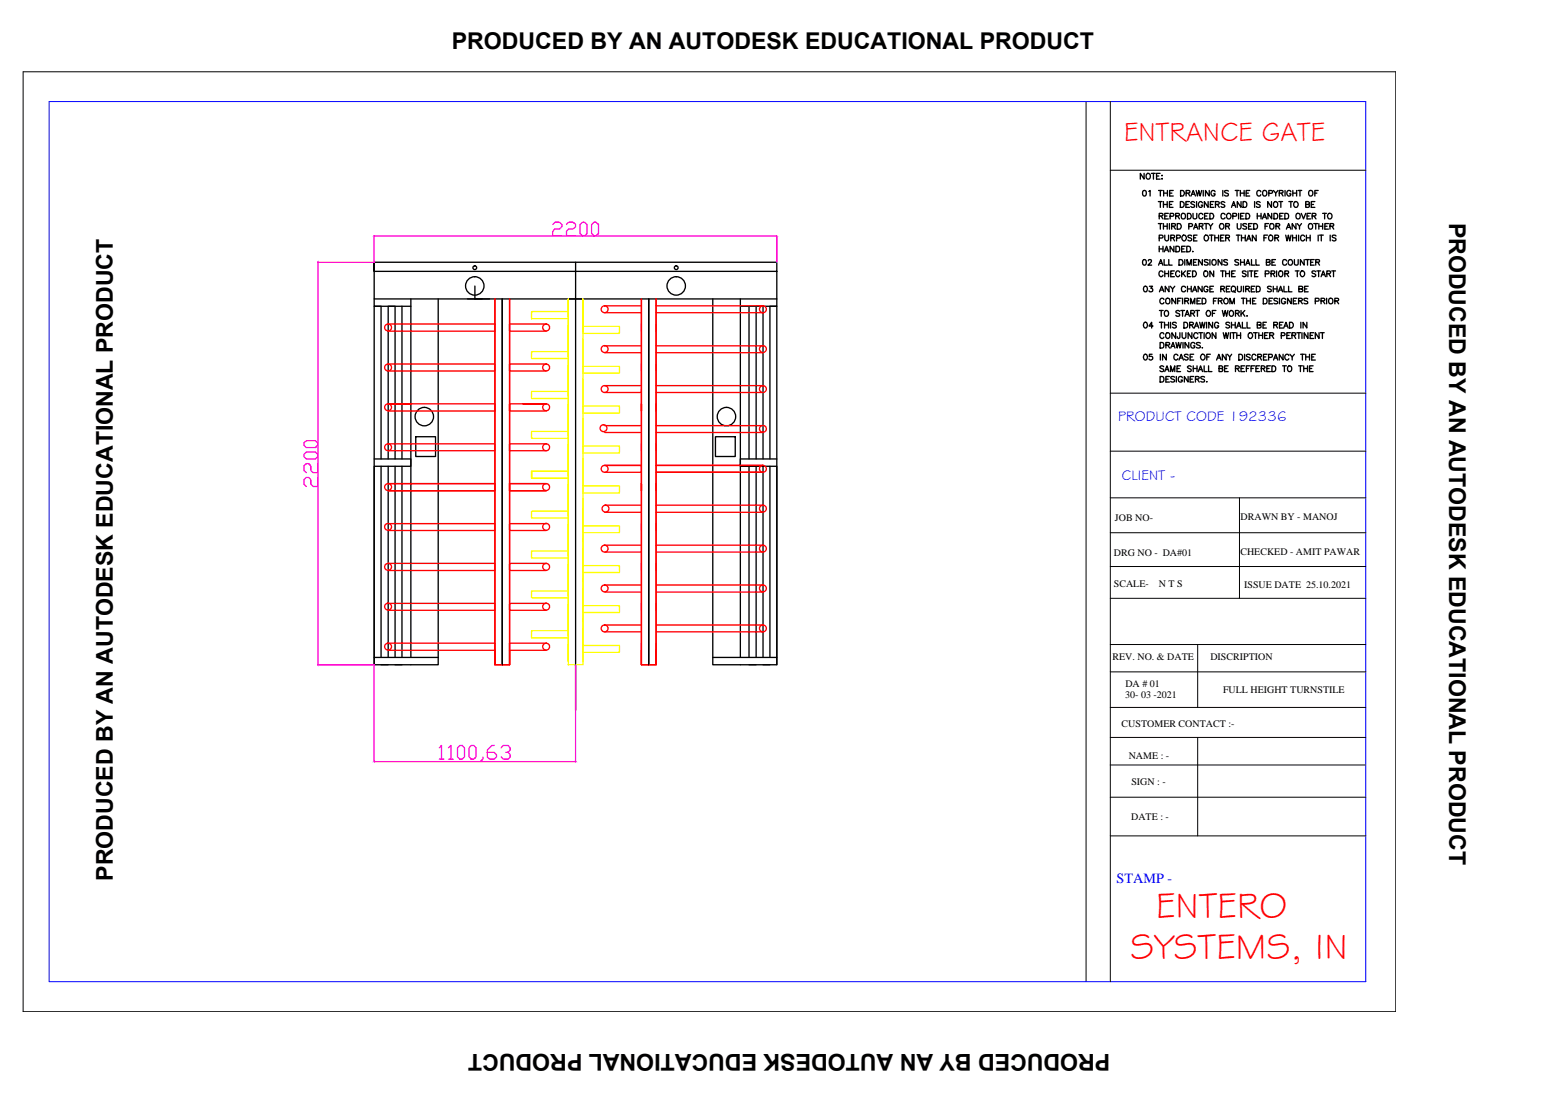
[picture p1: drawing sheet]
<svg xmlns="http://www.w3.org/2000/svg" width="297mm" height="210mm" viewBox="0 0 297 210" stroke-linecap="round" stroke-linejoin="round" font-family="sans-serif">
<!-- layer: 0 -->
<g fill="none" stroke="#000" stroke-width=".19">
<path d="M4.4 13.7h261.4v179h-261.4zM206.8 19.3v167.7M211.4 19.3v167.7M211.4 32.4h48.7M211.4 74.9h48.7M211.4 94.8h48.7M211.4 85.9h48.7M236 94.8v19.2M211.4 101.5h48.7M211.4 107.9h48.7M211.4 114h48.7M211.4 122.8h48.7"/>
<path d="M211.4 128h48.7M211.4 134.7h48.7M228 122.8v11.9M211.4 151.8h48.7M211.4 145.7h48.7M211.4 140.5h48.7M211.4 159.2h48.7M228 140.5v18.7"/>
</g>
<path d="M9.4 19.3h250.7v167.7h-250.7z" fill="none" stroke="#00f" stroke-width=".19"/>
<!-- layer: TEXT -->
<g fill="none" stroke="#000" stroke-width=".25">
<path d="M217.6 36.4l.2-.1a.54 .54 0 0 1 .5 .5 .54 .54 0 0 1-.5 .5l-.2-.2zM217.8 33v1.1l-.7-1.1v1.1M218.3 33.2a.45 .45 0 0 1 .6-.1 .45 .45 0 0 1 .1 .6 .4 .4 0 0 1-.4 .4 .4 .4 0 0 1-.4-.4zM218.7 36.4l.3-.1v1M219.2 33h.8M219.6 33v1.1M220.2 33.5h.4M220.6 38.4h.7M220.6 36.3h.7M220.9 33h-.7v1.1h.7M220.9 36.3v1M220.9 38.4v1.1"/>
<path d="M221.2 33.4h.1zM221.2 34.1h.1zM221.5 38.4v1.1M221.5 38.9h.8M221.6 36.3v1M221.6 36.8h.7M222.3 38.4v1.1M222.3 36.3v1M222.7 38.9h.4M222.7 36.8h.4M223.4 38.4h-.7v1.1h.7M223.4 36.3h-.7v1h.7"/>
<path d="M224.7 38.4h.4a.58 .58 0 0 1 .4 .7 .58 .58 0 0 1-.8 .4zM224.8 36.3h.3a.55 .55 0 0 1 .4 .5 .55 .55 0 0 1-.4 .5h-.3zM225.8 38.9h.4M225.8 36.8l.7-.1v-.3l-.7-.1v1M226.2 36.8l.4 .5M226.5 38.4h-.7v1.1h.7M226.8 37.3l.4-1 .4 1M226.9 37h.6M227.5 38.6l-.3-.2-.5 .2 .2 .2 .5 .3v.4h-.4l-.3-.2M227.8 36.3l.2 1 .3-1 .2 1 .3-1M227.8 38.4v1.1M229 38.7a.51 .51 0 0 0-.9 0 .51 .51 0 0 0 .4 .8h.3l.2-.3v-.1h-.3"/>
<path d="M229.1 36.3v1M230 38.4v1.1l-.7-1.1v1.1M230.3 36.3v1l-.8-1v1M230.5 38.9h.4M231.1 38.4h-.6v1.1h.6M231.4 36.5a.39 .39 0 0 0-.5-.2 .39 .39 0 0 0-.3 .4v.2a.38 .38 0 0 0 .4 .4 .38 .38 0 0 0 .4-.4h-.3M231.4 38.9h.7v-.4l-.7-.1v1.1M231.8 38.9l.4 .6M232.8 36.3v1M233.2 38.6l-.3-.2-.4 .2 .1 .2 .6 .4a.4 .4 0 0 1-.3 .3 .4 .4 0 0 1-.4-.2M233.9 36.4l-.3-.1-.4 .1 .1 .3 .5 .2v.4h-.4l-.2-.1M234.5 39.5l.4-1.1 .4 1.1"/>
<path d="M234.7 39.1h.5M235.2 36.3h.7M235.5 36.3v1M236.2 36.8h.7M236.2 36.3v1M236.3 38.4v1.1l-.7-1.1v1.1M236.7 38.4h.4a.61 .61 0 0 1 .3 .5 .61 .61 0 0 1-.3 .6h-.4zM236.9 36.3v1M237.3 36.8h.4M238 36.3h-.7v1h.7M238.9 38.4v1.1M239.9 38.6l-.2-.2-.5 .2 .1 .2 .6 .3v.4h-.4l-.3-.2"/>
<path d="M240.1 36.5a.39 .39 0 0 0-.5-.2 .39 .39 0 0 0-.3 .4v.2a.39 .39 0 0 0 .3 .4 .39 .39 0 0 0 .5-.2M240.5 36.4a.45 .45 0 0 1 .6 0 .45 .45 0 0 1 .1 .5 .4 .4 0 0 1-.4 .5 .4 .4 0 0 1-.4-.5zM241.6 36.8h.6l.1-.4-.3-.1h-.4v1M242.1 38.4v1.1l-.7-1.1v1.1M242.5 36.3l.4 .5v.5M242.6 38.6a.45 .45 0 0 1 .5-.1 .45 .45 0 0 1 .2 .6 .4 .4 0 0 1-.4 .4 .4 .4 0 0 1-.4-.4zM243.3 36.3l-.4 .5M243.5 38.4h.7M243.6 36.8l.6-.1 .1-.3-.7-.1v1M243.9 38.4v1.1M244 36.8l.3 .5M244.7 36.3v1"/>
<path d="M245.4 38.4h.7M245.8 36.5a.39 .39 0 0 0-.4-.2 .39 .39 0 0 0-.4 .4v.2a.38 .38 0 0 0 .4 .4 .38 .38 0 0 0 .4-.4h-.3M245.8 38.4v1.1M246.2 36.8h.7M246.2 36.3v1M246.4 38.7a.51 .51 0 0 1 .8 0 .51 .51 0 0 1-.4 .8h-.3l-.1-.3zM246.9 36.3v1M247.1 36.3h.8M247.5 36.3v1M248.6 38.9h.5l.2-.2-.2-.3h-.5v1.1h.6l.1-.4-.2-.2M249.3 36.4a.45 .45 0 0 1 .5 0 .45 .45 0 0 1 .2 .5 .4 .4 0 0 1-.4 .5 .4 .4 0 0 1-.4-.5zM249.7 38.9h.4"/>
<path d="M250.4 38.4h-.7v1.1h.7M250.4 36.8h.3M251 36.3h-.6v1M217.7 49.5a.52 .52 0 0 1 .6 .4 .52 .52 0 0 1-.3 .6l-.4-.2v-.4zM217.9 54.6l.2-.1a.54 .54 0 0 1 .4 .6 .54 .54 0 0 1-.4 .5l-.2-.1-.2-.4zM218.7 49.7a.3 .3 0 0 1 .4-.2 .3 .3 0 0 1 0 .5l-.5 .5h.7M218.9 54.5h.6l-.4 .4a.37 .37 0 0 1 .4 .3 .37 .37 0 0 1-.3 .4 .37 .37 0 0 1-.4-.2M220.6 42.6h.7M220.6 50.5l.4-1.1 .4 1.1M220.7 45.3h.7v-.4l-.7-.1v1.1M220.7 41.1h.6l.1-.4-.7-.1v1.1M220.7 46.9v1.1"/>
<path d="M220.7 47.4h.7M220.8 55.6l.4-1.1 .4 1.1M220.8 50.2h.5M220.8 59.1h.7M220.9 42.6v1M220.9 55.2h.5M221.1 41.1l.3 .6M221.1 59.1v1.1M221.4 51.9a.39 .39 0 0 0-.4-.3 .39 .39 0 0 0-.3 .4 .45 .45 0 0 0 .1 .6 .45 .45 0 0 0 .6-.1v-.1M221.4 46.9v1.1M221.5 42.6v1M221.5 43.1h.8"/>
<path d="M221.6 57.1a.39 .39 0 0 0-.4-.3 .39 .39 0 0 0-.3 .4 .45 .45 0 0 0 .1 .6 .45 .45 0 0 0 .6-.1v-.1M221.7 49.4v1.1h.6M221.7 48l.4-1.1 .4 1.1M221.8 44.8v.8l.3 .3 .4-.2v-.9M221.8 59.3a.45 .45 0 0 1 .6 0 .45 .45 0 0 1 .1 .5 .4 .4 0 0 1-.4 .5 .4 .4 0 0 1-.4-.5zM221.8 51.6v1.1M221.8 52.1h.7M221.8 41.1h.4M221.9 47.6h.5M222 56.9a.46 .46 0 0 1 .6 0 .46 .46 0 0 1 .2 .6 .4 .4 0 0 1-.4 .4 .4 .4 0 0 1-.4-.4zM222.3 42.6v1M222.5 40.6h-.7v1.1h.7"/>
<path d="M222.5 51.6v1.1M222.5 49.4v1.1h.7M222.6 54.5v1.1l-.7-1.1v1.1M222.7 42.6v1M222.8 41.2l.6-.1 .1-.2-.2-.3h-.5v1.1M222.8 54.5l.5 .5v.6M222.9 45.3h.7v-.4l-.7-.1v1.1M222.9 52.1h.5M223.1 43.1h.6l.1-.4-.7-.1v1M223.3 45.3l.3 .6M223.4 43.1l.4 .5M223.5 46.9v1.1l-.7-1.1v1.1"/>
<path d="M223.6 51.6h-.7v1.1h.7M223.7 54.5l-.4 .5M223.9 56.8v1.1l-.8-1.1v1.1M223.9 41.1h.6v-.4l-.6-.1v1.1M223.9 46.9h.4a.58 .58 0 0 1 .3 .5 .58 .58 0 0 1-.3 .6h-.4zM224 45.3h.7v-.4l-.7-.1v1.1M224.2 42.6h.3a.55 .55 0 0 1 .4 .5 .55 .55 0 0 1-.4 .5h-.3zM224.2 57.3h.5M224.2 41.1l.4 .6M224.5 49.4h.4a.55 .55 0 0 1 .4 .6 .55 .55 0 0 1-.4 .5h-.4zM224.6 51.9a.39 .39 0 0 0-.4-.3 .39 .39 0 0 0-.3 .4 .45 .45 0 0 0 .1 .6 .45 .45 0 0 0 .6-.1v-.1M224.6 59.3l-.2-.2-.5 .2 .1 .3 .6 .2-.1 .4h-.3l-.3-.1"/>
<path d="M224.8 59.1h.8M224.9 56.8h-.7v1.1M225 40.8a.45 .45 0 0 1 .6-.1 .45 .45 0 0 1 .1 .6 .4 .4 0 0 1-.4 .4 .4 .4 0 0 1-.4-.4zM225 51.6v1.1M225 47.4h.4M225.2 56.8v1.1M225.2 59.1v1.1M225.3 44.8a.51 .51 0 0 1 .6 .5 .51 .51 0 0 1-.6 .5l-.3-.3zM225.3 52.1l.4 .6M225.6 57.3h.6l.1-.4-.7-.1v1.1M225.6 49.4v1.1M225.7 46.9h-.7v1.1h.7"/>
<path d="M225.7 54.8a.39 .39 0 0 0-.4-.3 .39 .39 0 0 0-.3 .4 .46 .46 0 0 0 .1 .6 .46 .46 0 0 0 .6 0v-.2M225.7 51.6l-.7 .7M225.8 59.9h.5M226 46.9h.4a.58 .58 0 0 1 .3 .5 .58 .58 0 0 1-.3 .6h-.4zM226 57.3l.3 .6M226 50.5v-1.1l.4 1.1 .4-1.1v1.1M226.1 40.6a.58 .58 0 0 1 .7 .3 .58 .58 0 0 1-.2 .8h-.5zM226.1 54.5v1.1M226.1 55h.7M226.1 52.1h.4M226.4 43.1h.5l.2-.3-.3-.2h-.4v1M226.7 57.9v-1.1l.4 1.1 .4-1.1v1.1"/>
<path d="M226.7 51.6h-.6v1.1h.6M226.7 59.7l.7-.1v-.3l-.7-.2v1.1M226.8 54.5v1.1M226.9 45l-.2-.2h-.4v.4l.5 .2 .1 .3-.2 .2-.5-.2M227.1 55.6l.4-1.1 .4 1.1M227.1 51.6a.57 .57 0 0 1 .7 .6 .57 .57 0 0 1-.7 .5zM227.1 47.9h.1M227.1 59.7l.4 .5M227.2 40.6v1l.3 .1 .3-.1 .1-1M227.2 55.2h.6M227.2 50h.5M227.3 43.6l.4-1 .4 1"/>
<path d="M227.3 45.3h.4M227.4 43.3h.5M227.7 59.1h.7M227.9 49.4h-.7v1.1h.7M227.9 44.8h-.6v1.1h.6M227.9 57.3h.4M228 59.1v1.1M228.3 43.1h.7v-.4l-.7-.1v1M228.6 56.8h-.7v1.1h.7M228.7 43.1l.4 .5M228.9 56.8h.4a.58 .58 0 0 1 .3 .5 .58 .58 0 0 1-.3 .6h-.4zM228.9 54.5v1.1l-.8-1.1v1.1"/>
<path d="M228.9 49.4v1.1l-.7-1.1v1.1M229 40.9a.39 .39 0 0 0-.4-.3 .39 .39 0 0 0-.3 .4 .46 .46 0 0 0 .1 .6 .46 .46 0 0 0 .6 0v-.2M229.3 42.6h.7M229.4 51.6a.54 .54 0 0 1 .6 .5 .54 .54 0 0 1-.5 .6 .7 .7 0 0 1-.1-1.1zM229.4 45a.48 .48 0 0 1 .6 0 .48 .48 0 0 1 0 .7 .48 .48 0 0 1-.6 0zM229.4 41.1h.4M229.7 42.6v1M229.8 59.3a.51 .51 0 0 1 .7 .2 .51 .51 0 0 1-.2 .7 .53 .53 0 0 1-.6-.2 .53 .53 0 0 1 .1-.7zM230 54.8a.39 .39 0 0 0-.4-.3 .39 .39 0 0 0-.4 .4 .46 .46 0 0 0 .2 .6 .46 .46 0 0 0 .6 0v-.3h-.3M230 49.6l-.2-.2-.5 .2 .1 .3 .6 .3v.2l-.2 .1-.5-.1M230 40.6h-.6v1.1h.6M230.1 42.6l.4 .5v.5"/>
<path d="M230.3 44.8h.7M230.4 40.6a.58 .58 0 0 1 .6 .3 .58 .58 0 0 1-.1 .8h-.5zM230.4 55h.4M230.4 49.4v1.1M230.7 44.8v1.1M230.8 49.6a.46 .46 0 0 1 .6-.1 .46 .46 0 0 1 .2 .6 .4 .4 0 0 1-.4 .4 .4 .4 0 0 1-.4-.4zM230.8 59.7h.5M230.9 42.6l-.4 .5M231.1 54.5h-.7v1.1h.7M231.1 57.3h.4M231.1 51.6v1.1l-.7-1.1v1.1M231.3 45.3h.7"/>
<path d="M231.3 44.8v1.1M231.5 59.1h-.7v1.1M231.7 56.8h-.6v1.1M232 57.3h.6l.1-.4-.7-.1v1.1M232 44.8v1.1M232.4 57.3l.3 .6M232.4 42.6h.1a.52 .52 0 0 1 .6 .6 .52 .52 0 0 1-.7 .4l-.2-.3zM232.4 51.6h.7M232.4 45.3h.4M232.5 55h.5l.2-.3-.3-.2h-.4v1.1M232.7 49.4v1.1l-.8-1.1v1.1M232.7 59.1l.3 1.1 .3-1.1 .3 1.1 .2-1.1"/>
<path d="M232.8 55l.4 .6M232.8 51.6v1.1M233.1 44.8h-.7v1.1h.7M233.1 56.9a.46 .46 0 0 1 .6 0 .46 .46 0 0 1 .1 .6 .45 .45 0 0 1-.5 .4 .45 .45 0 0 1-.3-.7zM233.3 40.9a.39 .39 0 0 0-.5-.3 .39 .39 0 0 0-.3 .4 .46 .46 0 0 0 .1 .6 .46 .46 0 0 0 .6 0l.1-.2M233.4 43.1h.6l.1-.4-.7-.1v1M233.4 45.3h.6l.1-.4-.7-.1v1.1M233.4 52.1h.7M233.4 51.6v1.1M233.5 55h.4M233.7 40.8a.48 .48 0 0 1 .7 .4 .48 .48 0 0 1-.7 .4l-.1-.3zM233.7 49.6l-.2-.2-.5 .2 .1 .3 .5 .1 .1 .2v.2l-.2 .1-.5-.1"/>
<path d="M233.8 43.1l.3 .5M233.8 45.3l.3 .6M234.1 51.6v1.1M234.1 59.3a.45 .45 0 0 1 .6 0 .45 .45 0 0 1 .2 .5 .4 .4 0 0 1-.4 .5 .4 .4 0 0 1-.4-.5zM234.2 57.9v-1.1l.4 1.1 .4-1.1v1.1M234.2 54.5h-.7v1.1h.7M234.5 54.7a.5 .5 0 0 1 .8 .4 .5 .5 0 0 1-.8 .4zM234.5 52.1h.5M234.7 41.2l.7-.1v-.4l-.7-.1v1.1M234.9 55.4l.3 .3M235.2 51.6h-.7v1.1h.7M235.2 59.7l.7-.1v-.3l-.7-.2v1.1"/>
<path d="M235.4 44.8h.7M235.6 42.6v.9l.3 .1h.2l.2-.3v-.7M235.6 59.7l.4 .5M235.6 54.5l.1 1 .2 .1 .4-.1v-1M235.8 44.8v1.1M235.8 49.6l-.2-.2-.5 .2 .1 .3 .6 .1v.2v.2l-.2 .1-.5-.1M235.8 40.6v1.1M236.2 49.4v1.1M236.2 50h.7M236.2 41.1h.4M236.3 59.1v1.1M236.4 56.8h.7"/>
<path d="M236.4 45.3h.7M236.4 44.8v1.1M236.6 59.6l.4 .6M236.7 56.8v1.1M236.8 54.5v1.1M236.9 40.6h-.7v1.1h.7M236.9 49.4v1.1M237 59.1l-.7 .8M237.1 44.8v1.1M237.2 55h.6l.1-.3-.2-.2h-.5v1.1M237.2 50.5l.4-1.1 .4 1.1M237.2 40.6a.58 .58 0 0 1 .7 .3 .58 .58 0 0 1-.2 .8h-.5z"/>
<path d="M237.3 51.8l-.3-.2h-.4v.4l.6 .3 .1 .2-.3 .2-.4-.2M237.4 42.7l-.3-.1-.5 .1 .1 .2 .6 .3 .1 .1v.2l-.3 .1-.5-.1M237.4 45.9l.4-1.1 .4 1.1M237.4 57.3h.7M237.4 56.8v1.1M237.4 50.2h.5M237.5 55l.4 .6M237.5 45.5h.5M237.6 51.6v1.1M237.7 43.1h.4M237.9 51.6h.7M238.1 56.8v1.1"/>
<path d="M238.3 55h.4M238.3 51.6v1.1M238.3 49.4v1.1h.6M238.4 42.6h-.7v1h.7M238.5 57.3h.4M238.7 42.6h.4a.55 .55 0 0 1 .4 .5 .55 .55 0 0 1-.4 .5h-.4zM238.9 52.1h.4M238.9 54.5h-.6v1.1h.6M239.1 56.8h-.6v1.1h.6M239.1 49.4v1.1h.7M239.2 44.8v1.1l-.7-1.1v1.1M239.2 54.5h.4a.57 .57 0 0 1 .4 .6 .57 .57 0 0 1-.4 .5h-.4z"/>
<path d="M239.4 41.1h.7M239.4 40.6v1.1M239.5 51.6h-.6v1.1h.6M240.1 40.6v1.1M240.4 41.7l.4-1.1 .4 1.1M240.5 41.4h.5M240.5 56.8h.4a.58 .58 0 0 1 .4 .5 .58 .58 0 0 1-.4 .6h-.4zM240.7 45.3h.4M240.9 43.1h.4M240.9 52.2l.7-.1v-.4l-.7-.1v1.1M241.1 50l.6-.1 .2-.2-.3-.3h-.5v1.1l.7-.1 .1-.2-.3-.2M241.3 44.8h-.6v1.1"/>
<path d="M241.6 42.6h-.7v1M241.6 45l.2-.2a.53 .53 0 0 1 .6 .5 .53 .53 0 0 1-.5 .6l-.3-.4zM241.6 57.3h.5M241.9 42.7l.2-.1a.51 .51 0 0 1 .5 .5 .51 .51 0 0 1-.6 .5l-.2-.3zM242 52.1l.7-.1v-.3l-.7-.1v1.1M242.1 54.7l-.3-.2-.5 .2 .1 .2 .6 .2 .1 .2v.2l-.3 .1-.5-.1M242.1 40.6v1.1l-.7-1.1v1.1M242.2 50h.4M242.3 56.8h-.7v1.1h.7M242.4 52.1l.3 .6M242.4 55h.8M242.4 54.5v1.1"/>
<path d="M242.6 40.6h.4a.57 .57 0 0 1 .3 .6 .57 .57 0 0 1-.3 .5h-.4zM242.7 45.3l.7-.1v-.3l-.7-.1v1.1M242.9 49.4h-.7v1.1h.7M243 43.1h.5l.1-.4-.6-.1v1M243.1 51.6v1.1M243.1 45.3l.4 .6M243.2 54.5v1.1M243.3 56.9l-.3-.1-.4 .1 .1 .3 .6 .4v.1l-.3 .2-.4-.2M243.3 43.1l.4 .5M243.4 55.6l.4-1.1 .4 1.1M243.5 51.8l.2-.2a.55 .55 0 0 1 .6 .4 .55 .55 0 0 1-.3 .7 .58 .58 0 0 1-.5-.9zM243.6 55.2h.5"/>
<path d="M243.6 56.8v1.1M243.7 41.1h.4M244.3 40.6h-.6v1.1h.6M244.5 54.5v1.1h.6M244.6 52.1h.7v-.4l-.7-.1v1.1M244.6 40.6a.59 .59 0 0 1 .7 .3 .59 .59 0 0 1 0 .7l-.7 .1zM244.8 57.1a.39 .39 0 0 0-.5-.3 .39 .39 0 0 0-.3 .4 .45 .45 0 0 0 .2 .6 .45 .45 0 0 0 .5-.1l.1-.2h-.3M244.8 44.8l.3 1.1 .2-1.1 .3 1.1 .2-1.1M244.9 43.6l.5-1 .4 1M245 49.7a.39 .39 0 0 0-.5-.3 .39 .39 0 0 0-.3 .5v.2a.39 .39 0 0 0 .3 .4 .39 .39 0 0 0 .5-.3M245 52.1l.4 .6M245.1 43.3h.5"/>
<path d="M245.4 54.5v1.1h.6M245.4 49.6a.47 .47 0 0 1 .7 .1 .47 .47 0 0 1-.1 .6 .47 .47 0 0 1-.7-.1zM245.9 56.8v1.1l-.7-1.1v1.1M246.1 45.3h.7M246.1 44.8v1.1M246.3 57.3h.4M246.5 49.4v1l.3 .1 .3-.1 .1-1M246.6 51.6h.8M246.8 42.6v1l-.8-1v1M246.8 40.8a.45 .45 0 0 1 .6-.1 .45 .45 0 0 1 .2 .6 .4 .4 0 0 1-.4 .4 .4 .4 0 0 1-.4-.4zM246.8 44.8v1.1M246.9 56.8h-.6v1.1h.6"/>
<path d="M247 42.6l.4 .5v.5M247 51.6v1.1M247.3 57.3h.6l.1-.3-.3-.2h-.4v1.1M247.3 44.8v1.1M247.3 55h.6l.2-.3-.3-.2h-.5v1.1l.7-.1 .1-.3-.3-.2M247.6 57.3l.4 .6M247.8 51.6a.51 .51 0 0 1 .6 .5 .51 .51 0 0 1-.6 .5l-.2-.3zM247.8 40.6l.4 1.1 .4-1.1M247.8 42.6l-.4 .5M248.3 49.4v1.1l-.7-1.1v1.1M248.4 45a.39 .39 0 0 0-.4-.2 .39 .39 0 0 0-.3 .4v.3a.39 .39 0 0 0 .3 .4 .39 .39 0 0 0 .4-.3M248.4 55h.4"/>
<path d="M248.6 49.4h.7M248.8 45.3h.7M248.8 44.8v1.1M248.9 41.1h.4M249 49.4v1.1M249 56.9l-.2-.1-.5 .1 .1 .3 .5 .2 .1 .2v.1l-.2 .2-.5-.2M249.1 54.5h-.7v1.1h.7M249.2 42.7l.2-.1a.51 .51 0 0 1 .6 .5 .51 .51 0 0 1-.7 .5l-.2-.3zM249.5 44.8v1.1M249.6 40.6h-.7v1.1h.7M249.6 50h.4M249.9 41.1h.6v-.4l-.6-.1v1.1"/>
<path d="M250.1 42.6h.8M250.2 41.1l.4 .6M250.2 49.4h-.6v1.1h.6M250.4 57.4l.7-.1v-.4l-.7-.1v1.1M250.5 50l.7-.1v-.4l-.7-.1v1.1M250.5 51.8l-.2-.2h-.4v.4l.6 .3v.2l-.2 .2-.5-.2M250.5 42.6v1M250.7 51.6h.8M250.9 50l.3 .5M251 44.8v1.1M251.1 51.6v1.1M251.1 42.6v1"/>
<path d="M251.1 43.1h.7M251.2 44.8h.8M251.5 57.3h.6l.2-.3-.3-.2h-.5v1.1M251.5 52.7l.5-1.1 .4 1.1M251.6 44.8v1.1M251.7 52.3h.5M251.8 42.6v1M251.8 40.6h.8M251.9 57.3l.4 .6M252.2 40.6v1.1M252.3 43.1h.4M252.6 56.8v1.1"/>
<path d="M252.6 52.1h.6l.2-.3-.3-.2h-.5v1.1M252.9 40.8a.48 .48 0 0 1 .7 .4 .48 .48 0 0 1-.7 .4l-.1-.3zM252.9 42.6h-.6v1h.6M253 52.1l.4 .6M253.1 56.9a.46 .46 0 0 1 .6 0 .46 .46 0 0 1 .1 .6 .4 .4 0 0 1-.4 .4 .4 .4 0 0 1-.4-.4zM253.2 43.1h.7v-.4l-.7-.1v1M253.3 44.8v1.1M253.6 51.6h.7M253.6 43.1l.4 .5M253.9 51.6v1.1M254.2 57.3l.6-.1v-.3l-.6-.1v1.1M254.4 45l-.3-.2h-.4v.4l.6 .2 .1 .3-.3 .2-.4-.2"/>
<path d="M254.5 57.3l.4 .6M217.9 67.5a.54 .54 0 0 1 .6 .4 .54 .54 0 0 1-.4 .7l-.2-.1-.2-.4zM217.9 61.4a.54 .54 0 0 1 .6 .4 .54 .54 0 0 1-.4 .7l-.2-.1-.2-.4zM219.4 67.5h-.5l-.1 .4a.38 .38 0 0 1 .6 0 .38 .38 0 0 1-.1 .6 .38 .38 0 0 1-.5-.1M219.5 62.1h-.7l.5-.7v1.1M220.8 61.4h.7M220.9 65.2h.4a.57 .57 0 0 1 .3 .6 .57 .57 0 0 1-.3 .5h-.4zM220.9 71.7h.4a.57 .57 0 0 1 .3 .5 .57 .57 0 0 1-.3 .6h-.4zM220.9 67.5v1.1M221.1 61.4v1.1M221.6 69.9l-.3-.2-.4 .2v.2l.6 .3v.3l-.4 .1-.2-.2M221.6 63.6a.39 .39 0 0 0-.4-.2 .39 .39 0 0 0-.3 .4 .45 .45 0 0 0 .1 .6 .45 .45 0 0 0 .6-.1v-.1"/>
<path d="M221.7 61.4v1.1M221.7 61.9h.8M221.8 70.8l.4-1.1 .4 1.1M222 70.4h.5M222 65.7h.6l.1-.4-.7-.1v1.1M222 72.2h.4M222 63.5l.2-.1a.53 .53 0 0 1 .6 .5 .53 .53 0 0 1-.5 .6l-.3-.4zM222.1 67.5v1.1l-.7-1.1v1.1M222.3 65.7l.4 .6M222.5 61.4v1.1M222.7 71.7h-.7v1.1h.7M222.9 70.8v-1.1l.4 1.1 .4-1.1v1.1"/>
<path d="M222.9 61.4v1.1M222.9 66.3l.5-1.1 .3 1.1M223.1 66h.5M223.6 71.8l-.2-.1-.5 .1 .1 .3 .6 .4v.1l-.2 .2-.5-.2M223.9 63.4v1.1l-.8-1.1v1.1M223.9 65.2l.3 1.1 .2-1.1 .3 1.1 .2-1.1M224 61.6l-.3-.2h-.3l-.1 .4 .6 .3 .1 .2-.3 .2-.4-.2M224 71.7v1.1M224.1 70.2h.4M224.3 67.7a.39 .39 0 0 0-.5-.2 .39 .39 0 0 0-.3 .4 .45 .45 0 0 0 .2 .6 .45 .45 0 0 0 .5-.1l.1-.1M224.5 68.6l.4-1.1 .4 1.1M224.7 63.4l-.1 .9-.2 .2-.2-.4"/>
<path d="M224.7 68.2h.5M224.8 69.7h-.7v1.1h.7M225.1 63.4v.9l.3 .2 .4-.2v-.9M225.1 72a.39 .39 0 0 0-.4-.3 .39 .39 0 0 0-.3 .4v.3a.38 .38 0 0 0 .3 .4 .38 .38 0 0 0 .4-.4h-.2M225.3 65.2v1.1M225.4 61.4a.57 .57 0 0 1 .8 .5 .57 .57 0 0 1-.8 .6zM225.6 60.2l.5-1.1 .4 1.1M226.2 67.6l-.2-.1-.5 .1 .1 .3 .6 .3v.2l-.2 .2-.5-.2M226.2 71.7v1.1l-.7-1.1v1.1M226.4 65.2v1.1l-.8-1.1v1.1M226.5 61.9l.6-.1 .1-.2-.1-.2h-.6v1.1M226.6 68h.4"/>
<path d="M226.6 72.2h.4M226.8 69.9l-.2-.2-.5 .2 .1 .2 .6 .3-.1 .3-.3 .1-.3-.2M226.9 61.9l.3 .6M226.9 63.4v1.1l-.7-1.1v1.1M227.2 70.2h.7M227.2 69.7v1.1M227.3 67.5h-.7v1.1h.7M227.3 71.7h-.7v1.1h.7M227.4 62.5l.4-1.1 .5 1.1M227.5 65.5a.39 .39 0 0 0-.4-.3 .39 .39 0 0 0-.4 .4 .46 .46 0 0 0 .2 .6 .46 .46 0 0 0 .6 0v-.3h-.3M227.6 62.1h.5M227.6 72.2h.6l.1-.3-.2-.2h-.5v1.1"/>
<path d="M227.9 69.7v1.1M228 72.2l.3 .6M228.1 63.6a.45 .45 0 0 0-.6-.2 .45 .45 0 0 0-.2 .7 .42 .42 0 0 0 .3 .4 .42 .42 0 0 0 .5-.3M228.2 70.8l.4-1.1 .4 1.1M228.3 63.4h.7M228.3 70.4h.6M228.4 61.4l.3 1.1 .2-1.1 .3 1.1 .2-1.1M228.6 65.4l-.3-.2-.5 .2 .2 .3 .6 .3a.45 .45 0 0 1-.8 .2M228.6 63.4v1.1M228.8 67.5a.54 .54 0 0 1 .7 .5 .54 .54 0 0 1-.6 .6 .63 .63 0 0 1-.1-1.1zM228.9 66.2h.1M229.3 69.7v1.1h.6"/>
<path d="M229.3 63.4v1.1M229.4 71.8l-.3-.1-.5 .1 .1 .3 .6 .2 .1 .2v.1l-.3 .2-.5-.2M229.8 72.7h.1M229.7 61.4v1.1M229.8 68h.4M229.8 63.4a.51 .51 0 0 1 .7 .5 .51 .51 0 0 1-.7 .5l-.2-.3zM230.1 69.7v1.1h.7M230.5 67.5h-.7v1.1M230.9 61.4v1.1l-.7-1.1v1.1M231.5 63.4v1.1l-.7-1.1v1.1M231.6 68.6l.5-1.1 .4 1.1M231.8 68.2h.5"/>
<path d="M232 61.6a.39 .39 0 0 0-.4-.2 .39 .39 0 0 0-.3 .4v.3a.38 .38 0 0 0 .3 .4 .38 .38 0 0 0 .4-.4h-.2M232.1 70.2l.6-.1 .1-.2-.2-.2h-.5v1.1l.6-.1 .1-.3-.2-.2M232.9 63.4l.3 1.1 .2-1.1 .3 1.1 .2-1.1M233.2 70.2h.4M233.5 67.5v1.1l-.8-1.1v1.1M233.7 67.5l.4 .5v.6M233.8 69.7h-.6v1.1h.6M234.1 61.6l-.2-.2h-.4v.4l.6 .3v.2l-.2 .2-.5-.2M234.3 63.4v1.1M234.5 61.9h.7M234.5 61.4v1.1M234.5 67.5l-.4 .5"/>
<path d="M234.5 63.4h.7M234.9 63.4v1.1M235.2 61.4v1.1M235.2 70.2l.6-.1 .2-.2-.3-.2h-.5v1.1M235.5 62.5l.4-1.1 .4 1.1M235.5 63.4v1.1M235.5 63.9h.7M235.6 70.2l.4 .6M235.6 62.1h.5M235.9 67.5h.4a.61 .61 0 0 1 .3 .5 .61 .61 0 0 1-.3 .6h-.4zM236.2 63.4v1.1M236.3 70.2h.4"/>
<path d="M236.6 61.4v1.1h.6M237 69.7h-.7v1.1h.7M237 67.5v1.1M237.3 70.2h.4M237.4 60.2h.1M237.4 61.4v1.1h.6M237.9 63.4a.51 .51 0 0 1 .6 .5 .51 .51 0 0 1-.6 .5l-.2-.3zM238 69.7h-.7v1.1M238 67.6l-.2-.1-.5 .1 .1 .3 .6 .3v.2l-.2 .2-.5-.2M238.2 70.2h.4M238.7 63.4h.7M238.9 69.7h-.7v1.1"/>
<path d="M239.1 63.4v1.1M239.1 67.7a.39 .39 0 0 0-.4-.2 .39 .39 0 0 0-.3 .4v.3a.39 .39 0 0 0 .3 .4 .39 .39 0 0 0 .4-.3M239.1 70.2h.5M239.4 61.9l.6-.1 .1-.3-.7-.1v1.1l.7-.1v-.3l-.2-.2M239.5 68l.6-.1v-.4h-.6v1.1M239.7 63.9h.7M239.7 63.4v1.1M239.8 69.7h-.7v1.1h.7M239.9 68l.3 .6M240.2 70.2l.5-.1 .2-.2-.3-.2h-.4v1.1M240.4 63.4v1.1M240.5 70.2l.4 .6"/>
<path d="M240.5 61.9h.4M240.6 68h.4M240.8 63.9h.4M241.1 61.4h-.6v1.1h.6M241.2 70.2h.4M241.3 67.5h-.7v1.1h.7M241.5 63.4h-.7v1.1h.7M241.6 68.1l.6-.1v-.5h-.6v1.1M241.8 63.9l.6-.1 .1-.2-.1-.2h-.6v1.1M241.9 69.7h-.7v1.1h.7M242.1 63.9l.4 .6M242.2 69.7h.4a.61 .61 0 0 1 .3 .5 .61 .61 0 0 1-.3 .6h-.4z"/>
<path d="M242.5 68.6l.4-1.1 .4 1.1M242.5 61.9l.7-.1v-.3l-.7-.1v1.1M242.7 68.2h.5M242.9 61.9l.3 .6M243.6 61.9h.5M244 63.9h.6l.1-.3-.3-.2h-.4v1.1M244.2 69.7h.7M244.3 67.5v1.1l-.7-1.1v1.1M244.3 61.4h-.7v1.1h.7M244.4 62.5l.5-1.1 .4 1.1M244.6 69.7v1.1M244.6 62.1h.5"/>
<path d="M245 63.9h.4M245.2 69.9a.45 .45 0 0 1 .6-.1 .45 .45 0 0 1 .2 .6 .4 .4 0 0 1-.4 .4 .4 .4 0 0 1-.4-.4zM245.4 67.7a.39 .39 0 0 0-.5-.2 .39 .39 0 0 0-.3 .4 .45 .45 0 0 0 .2 .6 .45 .45 0 0 0 .6-.1v-.1M245.5 61.4h.4a.58 .58 0 0 1 .3 .7 .58 .58 0 0 1-.7 .4zM245.6 67.5l.4 .5v.6M245.7 63.4h-.7v1.1h.7M246 63.9l.6-.1v-.4h-.6v1.1M246.4 63.9l.3 .6M246.5 67.5l-.5 .5M246.9 63.4h.8M247.3 69.7h.7M247.3 63.4v1.1"/>
<path d="M247.6 69.7v1.1M247.7 67.5h.7M247.7 61.4v1.1M247.9 63.4v1.1M248 67.5v1.1M248.2 70.2h.8M248.2 69.7v1.1M248.6 68h.7M248.6 67.5v1.1M248.8 61.4v1.1l-.7-1.1v1.1M249 69.7v1.1M249 63.4v1.1l-.7-1.1v1.1"/>
<path d="M249.3 70.2h.5M249.3 67.5v1.1M249.5 63.9h.4M249.8 68h.3M250 69.7h-.7v1.1h.7M250.1 63.4h-.6v1.1h.6M250.4 67.5h-.6v1.1h.6M251.2 63.4v1.1l-.8-1.1v1.1M251.4 63.4h.7M251.8 63.4v1.1"/>
</g>
<!-- layer: 0 -->
<g fill="none" stroke="#000" stroke-width=".25">
<path d="M71.2 50v1.7h76.7v-1.7h-76.7v6.9h76.7v-5.2M71.2 56.9v1.4h7v66.9M76.5 58.3v29.1M78.2 56.9v1.4M83.4 56.9v69.7h-12.2v-68.3h1.4v29.1M89 56.9h2.8M90.4 54.5v2.4h2.8M95.6 56.9v69.7M109.6 50v6.9h-1.4M111 56.9h-1.4v78.4M123.5 56.9v69.7M135.7 56.9v69.7h12.2v-68.3h-1.3v29.1"/>
<path d="M141 56.9v1.4M142.6 58.3v29.1M147.9 56.9v1.4h-6.9v66.9M71.2 87.4h7v1.4h-7v36.4M72.6 88.8v36.4M73.9 87.4v-29.1h1.3v29.1M73.9 88.8v36.4M75.2 88.8v36.4M76.5 88.8v36.4M79.2 83.2h3.7v3.8h-3.7zM136.2 83.2h3.8v3.8h-3.8zM142.6 88.8v36.4"/>
<path d="M144 87.4v-29.1h1.3v29.1M144 88.8v36.4M145.3 88.8v36.4M146.6 88.8v36.4M147.9 87.4h-6.9v1.4h6.9v36.4M72.6 126.6h1.3M75.2 126.6h1.3M83.4 125.2h-12.2v1.4M135.7 125.2h12.2v1.4M142.6 126.6h1.4M145.3 126.6h1.3"/>
<circle cx="90.4" cy="51" r=".36"/>
<circle cx="90.4" cy="54.5" r="1.76"/>
<circle cx="128.8" cy="51" r=".36"/>
<circle cx="128.8" cy="54.5" r="1.76"/>
<circle cx="80.8" cy="79.4" r="1.76"/>
<circle cx="138.3" cy="79.4" r="1.76"/>
</g>
<g fill="none" stroke="#ff0" stroke-width=".25">
<path d="M108.2 56.9v69.7h2.8v-69.7v6.3M108.2 59.4h-7v1.3h7M108.2 67h-7v1.3h7M108.2 74.5h-7v1.4h7M111 62.1h6.9v1.4h-6.9M111 69.8h6.9v1.3h-6.9M111 77.3h6.9v1.4h-6.9M111 64.5v6.3M111 72.1v6.3M111 79.7v6.3M108.2 82.2h-7v1.3h7M108.2 89.7h-7v1.4h7"/>
<path d="M108.2 97.4h-7v1.3h7M111 85h6.9v1.3h-6.9M111 92.5h6.9v1.4h-6.9M111 87.3v6.3M111 94.9v31.1M108.2 112.6h-7v1.3h7M108.2 104.9h-7v1.4h7M111 100.2h6.9v1.3h-6.9M111 107.7h6.9v1.4h-6.9M111 115.4h6.9v1.3h-6.9M108.2 120.1h-7v1.4h7M111 122.9h6.9v1.3h-6.9"/>
</g>
<g fill="none" stroke="#f00" stroke-width=".25">
<path d="M115.1 58.3h7M115.1 59.6h7M124.9 58.3h20.4M124.9 59.6h20.4M73.9 69.3h20.3v1.4h-20.3M73.9 61.7h20.3v1.4h-20.3M78.4 76.9h-4.5h20.3v1.4M94.2 76.9v1.4h-20.3M97 76.9v1.4h7M99.6 76.9h4.4h-7v1.4M104 69.3h-7v1.4h7M104 61.7h-7v1.4h7"/>
<path d="M115.1 65.9h7M115.1 67.2h7M115.1 73.4h7M122.1 61.7v1.4M122.1 69.3v1.4M122.1 74.1v.7h-7M122.1 76.9v1.4M124.9 65.9h20.4M124.9 67.2h20.4M124.9 74.8h20.4M124.9 73.4h20.4M124.9 61.7v1.4"/>
<path d="M124.9 69.3v1.4M124.9 76.9v1.4M73.9 84.5h20.3v1.4h-20.3M73.9 92.1h20.3v1.4h-20.3M73.9 99.7h20.3v1.3h-20.3M104 84.5h-7v1.4h7M104 92.1h-7v1.4h7M104 99.7h-7v1.3h7M115.1 88.6h7v1.4h-7M115.1 81.1h7M115.1 82.4h7M115.1 97.6h7"/>
<path d="M115.1 96.2h7M122.1 84.5v1.4M122.1 92.1v1.4M122.1 99.7v1.3M124.9 81.1h20.4M124.9 82.4h20.4M124.9 88.6h20.4M124.9 97.6h20.4M124.9 96.2h20.4M124.9 84.5v1.4M124.9 92.1v1.4M124.9 99.7v1.3"/>
<path d="M124.9 90h20.4M73.9 114.9h20.3v1.3h-20.3M73.9 107.3h20.3v1.4h-20.3M104 114.9h-7v1.3h7M104 107.3h-7v1.4h7M115.1 119h7M115.1 112.8h7M115.1 111.4h7M115.1 105.2h7M115.1 103.8h7M122.1 107.3v1.4M122.1 114.9v1.3"/>
<path d="M124.9 119h20.4M124.9 112.8h20.4M124.9 111.4h20.4M124.9 105.2h20.4M124.9 103.8h20.4M124.9 107.3v1.4M124.9 114.9v1.3M73.9 123.9h20.3M73.9 122.5h20.3v1.4M94.2 123.9v2.7v-69.7v69.7h2.8M97 123.9v2.7v-69.7v69.7h-2.8M97 123.9h7"/>
<path d="M104 122.5h-7v1.4M115.1 120.4h7M122.1 122.5v4.1v-69.7v69.7h2.8M124.9 122.5v4.1v-69.7v69.7h-2.8M124.9 120.4h20.4"/>
<circle cx="115.1" cy="58.9" r=".66"/>
<circle cx="145.3" cy="58.9" r=".66"/>
<circle cx="73.9" cy="62.4" r=".66"/>
<circle cx="73.9" cy="77.6" r=".66"/>
<circle cx="73.9" cy="70" r=".66"/>
<circle cx="104" cy="77.6" r=".66"/>
<circle cx="104" cy="62.4" r=".66"/>
<circle cx="104" cy="70" r=".66"/>
<circle cx="115.1" cy="66.5" r=".66"/>
<circle cx="115.1" cy="74.1" r=".66"/>
<circle cx="145.3" cy="66.5" r=".66"/>
<circle cx="145.3" cy="74.1" r=".66"/>
<circle cx="73.9" cy="92.8" r=".66"/>
<circle cx="73.9" cy="85.2" r=".66"/>
<circle cx="104" cy="85.2" r=".66"/>
<circle cx="104" cy="92.8" r=".66"/>
<circle cx="114.9" cy="81.6" r=".66"/>
<circle cx="115.1" cy="89.3" r=".66"/>
<circle cx="115.3" cy="96.9" r=".66"/>
<circle cx="145.3" cy="96.9" r=".66"/>
<circle cx="145.3" cy="89.3" r=".66"/>
<circle cx="145.3" cy="81.7" r=".66"/>
<circle cx="73.9" cy="115.5" r=".66"/>
<circle cx="73.9" cy="108" r=".66"/>
<circle cx="73.9" cy="100.4" r=".66"/>
<circle cx="104" cy="115.5" r=".66"/>
<circle cx="104" cy="100.4" r=".66"/>
<circle cx="104" cy="108" r=".66"/>
<circle cx="115.1" cy="104.5" r=".66"/>
<circle cx="115.1" cy="112.1" r=".66"/>
<circle cx="115.1" cy="119.7" r=".66"/>
<circle cx="145.3" cy="104.5" r=".66"/>
<circle cx="145.3" cy="112.1" r=".66"/>
<circle cx="145.3" cy="119.7" r=".66"/>
<circle cx="73.9" cy="123.2" r=".66"/>
<circle cx="104" cy="123.2" r=".66"/>
</g>
<g fill="none" stroke="#f0f" stroke-width=".25">
<path d="M60.5 50v76.5M71.2 44.9v5.1h-10.7M71.3 45h76.5M105.2 42.8l.5-.5h.9l.4 .5v.4l-.4 .4h-.9l-.5 .5v.8h1.8M107.9 42.8l.4-.5h.8l.5 .5v.4l-.5 .4h-.8l-.4 .5v.8h1.7M110.4 42.8l.5-.5h.4l.5 .5v1.7l-.5 .4h-.4l-.5-.4zM112.6 42.8l.5-.5h.4l.5 .5v1.7l-.5 .4h-.4l-.5-.4zM147.9 44.9v5.1M57.9 86.6l.4-.5h1.8l.4 .5v.4l-.4 .4h-1.8l-.4-.4zM57.9 84.4l.4-.5h1.8l.4 .5v.4l-.4 .5h-1.8l-.4-.5zM60.5 90.9v1.8h-.9l-.4-.5v-.8l-.4-.5h-.5l-.4 .5v.8l.4 .5M60.5 88.3v1.7h-.9l-.4-.4v-.9l-.4-.4h-.5l-.4 .4v.9l.4 .4"/>
<path d="M60.5 126.6h10.7M71.2 126.7v18.4M109.6 126.7v18.4M71.3 145.1h38.2M83.7 142.5l.4-.5v2.6M83.7 144.6h.8M85.4 142.5l.5-.5v2.6M85.4 144.6h.9M87.1 142.5l.5-.5h.4l.4 .5v1.7l-.4 .4h-.4l-.5-.4zM89.7 142h.5l.4 .5v1.7l-.4 .4h-.5l-.4-.4v-1.7zM91.9 144.2v.4l-.4 .4M94.1 142h-.4l-.9 .9v1.3l.5 .4h.8l.4-.4v-.5l-.4-.4h-1.3"/>
<path d="M95.4 142.5l.4-.5h.9l.5 .5v.4l-.5 .4h-.4M96.7 143.3l.5 .4v.5l-.5 .4h-.9l-.4-.4"/>
</g>
<g font-size="7" fill="#f00">
<text x="220.1" y="174.8">ENTERO</text>
<text x="215.3" y="182.8">SYSTEMS, IN</text>
</g>
<text font-size="5.2" fill="#f00" x="214" y="26.8">ENTRANCE GATE</text>
<g font-size="4.4">
<text x="86" y="9.4">PRODUCED BY AN AUTODESK EDUCATIONAL PRODUCT</text>
<text x="275.9" y="42.4" transform="rotate(90 275.9 42.4)">PRODUCED BY AN AUTODESK EDUCATIONAL PRODUCT</text>
<text x="21.5" y="167.8" transform="rotate(-90 21.5 167.8)">PRODUCED BY AN AUTODESK EDUCATIONAL PRODUCT</text>
<text x="211.4" y="200.8" transform="rotate(180 211.4 200.8)">PRODUCED BY AN AUTODESK EDUCATIONAL PRODUCT</text>
</g>
<g font-size="2.8" fill="#00f">
<text x="212.9" y="80.1">PRODUCT CODE 192336</text>
<text x="213.6" y="91.5">CLIENT -</text>
</g>
<text font-size="2.7" fill="#00f" x="212.6" y="168.2">STAMP -</text>
<g font-size="1.9">
<text x="212.3" y="99.1">JOB NO-</text>
<text x="236.2" y="99">DRAWN BY - MANOJ</text>
<text x="212.1" y="105.9">DRG NO - DA#01</text>
<text x="236.2" y="105.7">CHECKED - AMIT PAWAR</text>
<text x="212.1" y="111.8">SCALE-</text>
<text x="220.7" y="111.8">N T S</text>
<text x="236.9" y="112">ISSUE DATE 25.10.2021</text>
<text x="211.8" y="125.8">REV. NO. &amp; DATE</text>
<text x="230.5" y="125.8">DISCRIPTION</text>
<text x="214.3" y="130.8">DA # 01</text>
<text x="232.9" y="132">FULL HEIGHT TURNSTILE</text>
<text x="214.2" y="133">30- 03 -2021</text>
<text x="213.6" y="138.4">CUSTOMER CONTACT :-</text>
<text x="214.9" y="144.5">NAME : -</text>
<text x="215.4" y="149.4">SIGN : -</text>
<text x="215.4" y="156.2">DATE : -</text>
</g>
</svg>
